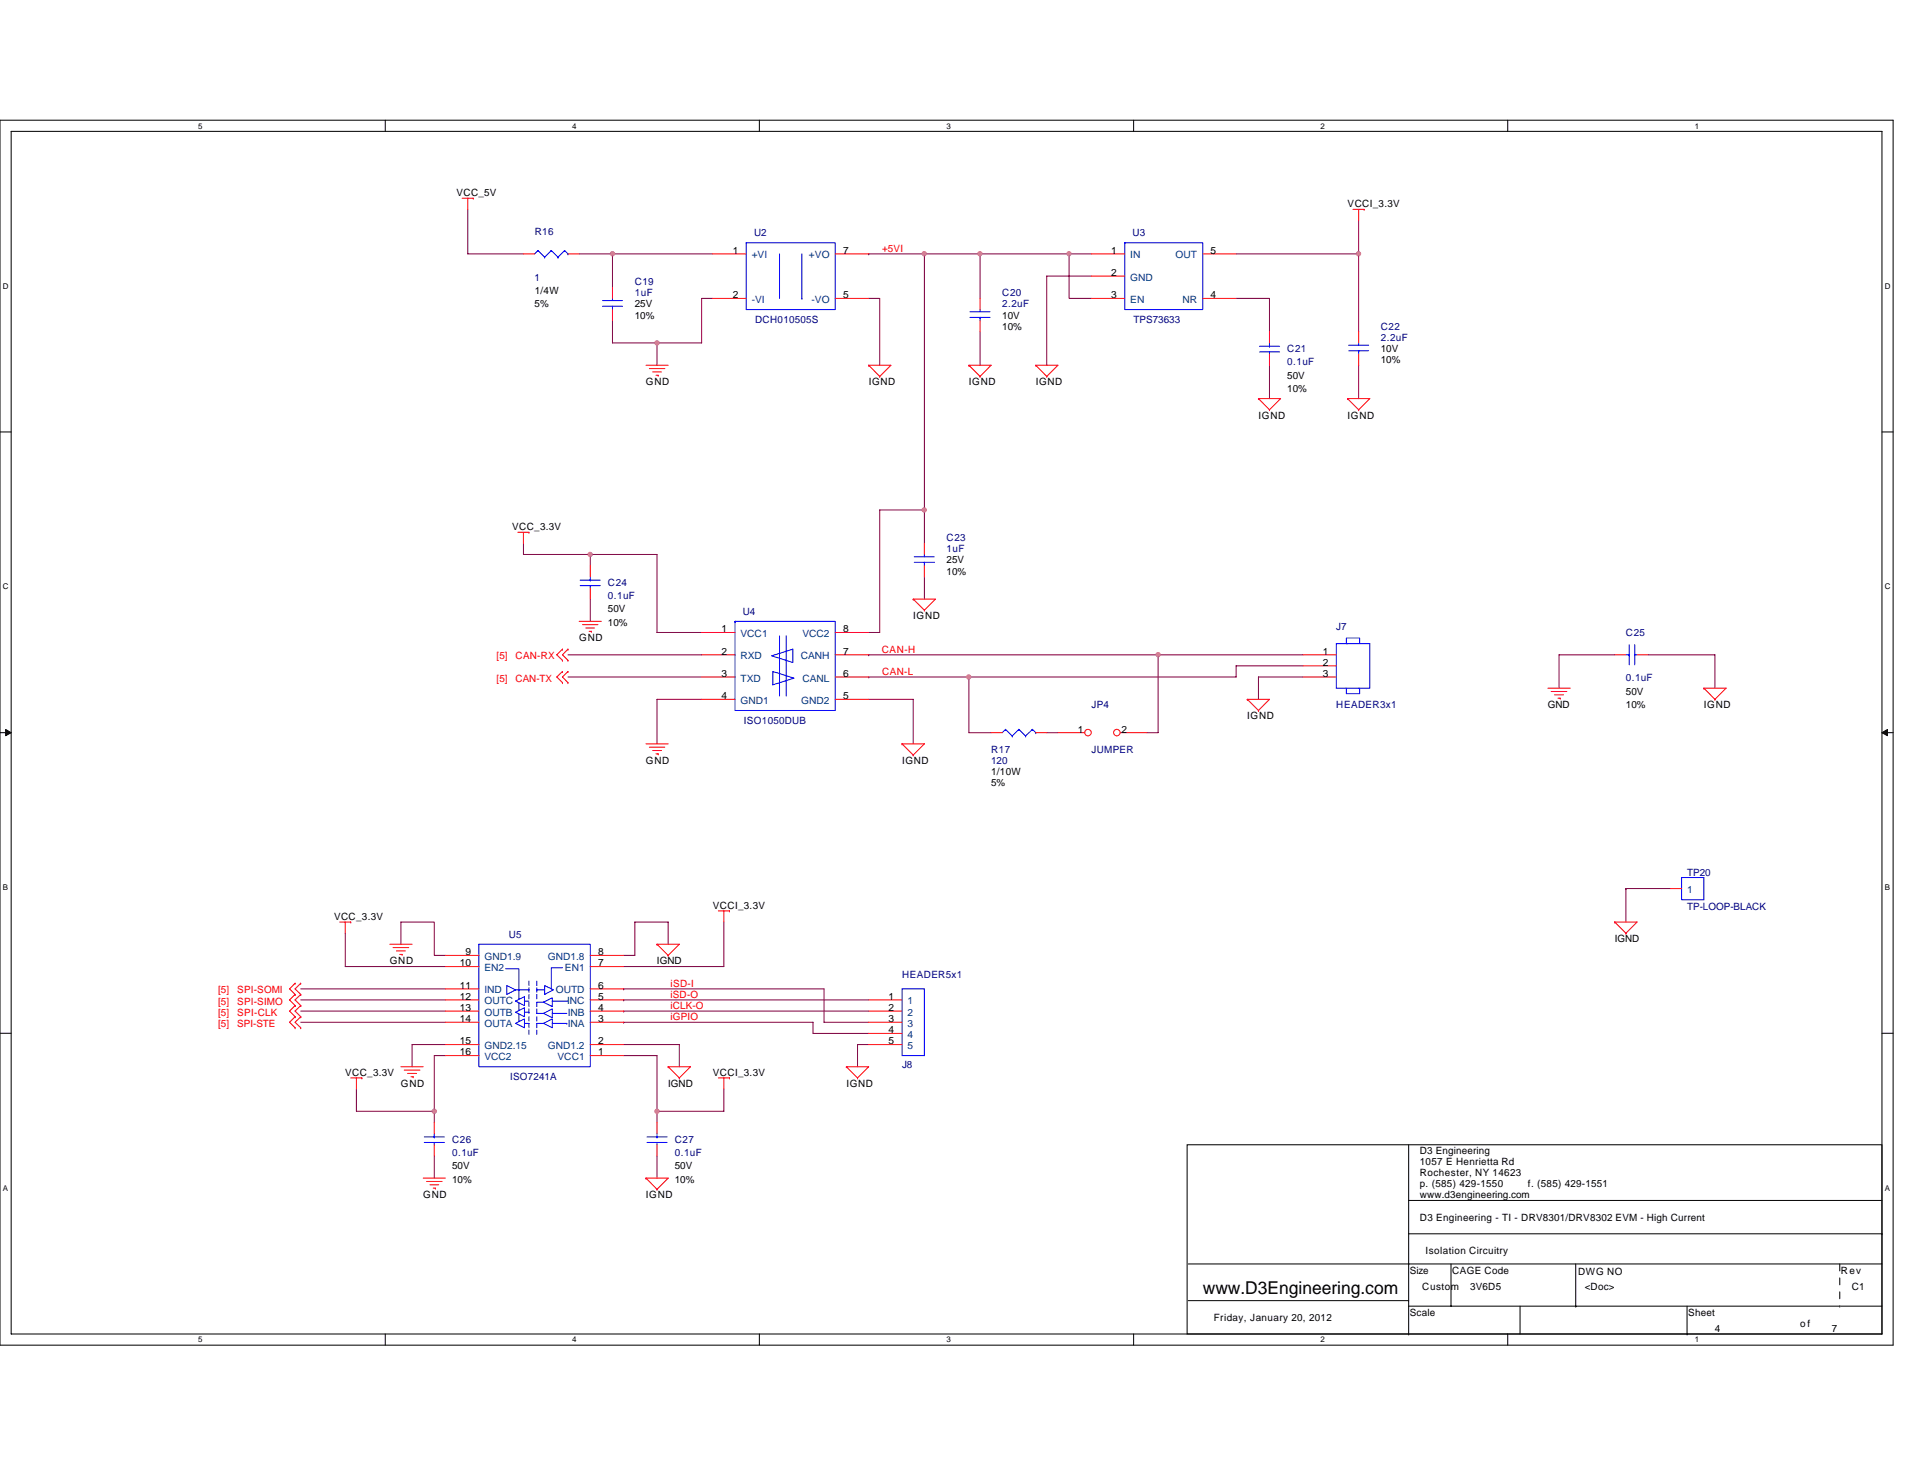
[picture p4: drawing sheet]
<svg xmlns="http://www.w3.org/2000/svg" width="279mm" height="216mm" viewBox="0 0 279 216" stroke-linecap="round" stroke-linejoin="round" font-family="sans-serif">
<path d="M0 17.5h276.4v178.9h-276.4zM1.6 19.2h273.1v175.5h-273.1z" fill="none" stroke="#000" stroke-width=".15"/>
<g fill="#fff">
<path d="M28.9 17.7h.7v1.3h-.7z"/>
<path d="M28.9 194.9h.7v1.3h-.7z"/>
</g>
<path d="M56.2 17.5v1.7M56.2 194.7v1.7" fill="none" stroke="#000" stroke-width=".15"/>
<g fill="#fff">
<path d="M83.5 17.7h.7v1.3h-.7z"/>
<path d="M83.5 194.9h.7v1.3h-.7z"/>
</g>
<path d="M110.8 17.5v1.7M110.8 194.7v1.7" fill="none" stroke="#000" stroke-width=".15"/>
<g fill="#fff">
<path d="M138.2 17.7h.6v1.3h-.6z"/>
<path d="M138.2 194.9h.6v1.3h-.6z"/>
</g>
<path d="M165.5 17.5v1.7M165.5 194.7v1.7" fill="none" stroke="#000" stroke-width=".15"/>
<g fill="#fff">
<path d="M192.8 17.7h.6v1.3h-.6z"/>
<path d="M192.8 194.9h.6v1.3h-.6z"/>
</g>
<path d="M220.1 17.5v1.7M220.1 194.7v1.7" fill="none" stroke="#000" stroke-width=".15"/>
<g fill="#fff">
<path d="M247.4 17.7h.6v1.3h-.6z"/>
<path d="M247.4 194.9h.6v1.3h-.6z"/>
<path d="M.4 41.1h.8v1.3h-.8z"/>
<path d="M275.1 41.1h.9v1.3h-.9z"/>
<path d="M.4 85h.8v1.3h-.8z"/>
<path d="M275.1 85h.9v1.3h-.9z"/>
</g>
<path d="M0 63.1h1.6M274.7 63.1h1.7" fill="none" stroke="#000" stroke-width=".15"/>
<g fill="#fff">
<path d="M.4 128.9h.8v1.3h-.8z"/>
<path d="M275.1 128.9h.8v1.3h-.8z"/>
</g>
<path d="M0 107h1.6M274.7 107h1.7" fill="none" stroke="#000" stroke-width=".15"/>
<path d="M.8 106.5l.8 .5-.8 .4zM274.7 107l.8-.5v.9z" fill="#000" stroke="#000" stroke-width=".15"/>
<g fill="#fff">
<path d="M.4 172.8h.8v1.3h-.8z"/>
<path d="M275.1 172.8h.8v1.3h-.8z"/>
</g>
<g fill="none" stroke="#000" stroke-width=".15">
<path d="M0 150.8h1.6M274.7 150.8h1.7M173.3 167.1h101.4v27.6h-101.4zM205.6 175.2h69.1M205.6 167.1v27.6M173.5 189.9h32.1M173.5 184.5h101.2M205.6 190.7h69.1M205.6 194.7h.1M205.6 180.1h69.1M211.8 184.5v6.2M221.9 190.7v4"/>
<path d="M230 190.7h.1M230 184.5v6.2M246.3 194.7h.1M246.3 190.7v4M274.7 180.1h.1"/>
</g>
<g fill="none" stroke="#800040" stroke-width=".15">
<path d="M68.3 30.6v6.5h8.1M84.5 37.1h4.9M89.4 37.1h14.6M89.4 37.1v4.8M126.8 37.1h8.1v37.3M126.8 37.1h.1M134.9 37.1h8.2M143.1 37.1h13M143.1 37.1v6.5M156.1 37.1h3.2M156.1 37.1v6.5h3.2M180.4 37.1h17.9"/>
<path d="M198.3 32.2v4.9M198.3 37.1v11.3M89.4 46.8v3.3h6.5v3.2M104 43.6h-1.6v6.5h-6.5M126.8 43.6h1.6v9.7M143.1 48.4v4.9M159.3 40.3h-6.5v13M180.4 43.6h4.9v4.8M185.3 53.3v4.9M198.3 53.3v4.9M76.4 79.3v1.6h9.8M134.9 74.4h-6.5v17.9h-1.6"/>
<path d="M134.9 74.4v4.9M82.9 95.6h19.5M82.9 98.8h19.5M86.2 80.9h9.7v11.4h6.5M86.2 87.5v3.2M86.2 80.9v1.7M126.8 98.8h14.6v8.2h3.3M126.8 98.8h.1M126.8 95.6h.1M126.8 95.6h42.3M134.9 84.2v3.3M169.1 95.6h21.1"/>
<path d="M169.1 95.6v11.4h-1.7M190.2 98.8h-6.5v3.3M190.2 97.2h-9.8v1.6h-39M235.7 95.6h-8.1v4.9M240.6 95.6h9.7v4.9M102.4 102.1h-6.5v6.5M126.8 102.1h6.5v6.5M152.8 107h1.6M50.4 136.2v4.9h14.6M58.5 137.8v-3.2h4.9v4.9h1.6M97.5 137.8v-3.2h-4.8v4.9h-1.7M105.7 134.6v6.5h-14.7"/>
<path d="M237.3 129.7h6.5M237.3 129.7h.1M237.3 129.7v4.9M43.9 144.4h21.1M43.9 146h21.1M43.9 147.6h21.1M43.9 149.2h21.1M52 159v3.2h11.4M65 152.5h-4.8v3.2M65 154.1h-1.6v8.1M91 154.1h4.9v8.1M91 152.5h8.2v3.2"/>
<path d="M91 146h.1M91 147.6h.1M91 149.2h27.7v1.7h8.1M91 144.4h.1M91 144.4h29.3v4.8h6.5M91 149.2h.1M91 146h35.8M91 147.6h35.8M105.7 159v3.2h-9.8M126.8 152.5h-1.6v3.2M63.4 162.2v1.7M63.4 168.7v3.3"/>
<path d="M95.9 162.2v1.7M95.9 168.7v3.3"/>
</g>
<g fill="none" stroke="#f00" stroke-width=".15">
<path d="M67.5 28.9h1.6M68.3 28.9v1.7M69.1 28.9h.1M197.5 30.6h1.6M198.3 30.6v1.6M199.1 30.6h.1M94.3 53.3h3.2M94.8 53.8h2.2M95.3 54.3h1.3M95.8 54.8h.3M96.1 54.8h.1M126.8 53.3h3.2l-1.6 1.6"/>
<path d="M126.8 53.3h.1M126.8 53.3l1.6 1.6M128.4 54.9h.1M141.4 53.3h3.3l-1.6 1.6M141.4 53.3h.1M141.4 53.3l1.7 1.6M143.1 54.9h.1M151.2 53.3h3.2l-1.6 1.6M151.2 53.3h.1M151.2 53.3l1.6 1.6M152.8 54.9h.1M183.7 58.2h3.2l-1.6 1.6"/>
<path d="M183.7 58.2h.1M183.7 58.2l1.6 1.6M185.3 59.8h.1M185.3 48.4v1.7M185.3 51.7v1.6M196.7 58.2h3.3l-1.7 1.6M196.7 58.2h.1M196.7 58.2l1.6 1.6M198.3 59.8h.1M75.6 77.7h1.6M76.4 77.7v1.6M77.2 77.7h.1"/>
<path d="M82.1 94.8h.1M82.1 96.4h.1M82.1 98h.1M82.1 99.7h.1M82.1 94.8l-.8 .8 .8 .8M82.1 98l-.8 .8 .8 .9M82.9 94.8h.1M82.9 96.4h.1M82.9 98h.1M82.9 99.7h.1M82.9 94.8l-.8 .8 .8 .8M82.9 98l-.8 .8 .8 .9"/>
<path d="M84.5 90.7h3.3M85 91.2h2.3M85.5 91.7h1.3M86 92.2h.3M86.3 92.2h.1M102.4 95.6h4.9M102.4 92.3h4.9M102.4 98.8h4.9M121.9 95.6h4.9M121.9 92.3h4.9M121.9 98.8h4.9M133.3 87.5h3.2l-1.6 1.6"/>
<path d="M133.3 87.5h.1M133.3 87.5l1.6 1.6M134.9 89.1h.1M235.7 95.6h1.6M239 95.6h1.6M94.3 108.6h3.2M94.8 109.1h2.2M95.3 109.6h1.3M95.8 110h.3M96.1 110h.1M102.4 102.1h4.9M121.9 102.1h4.9"/>
<path d="M131.7 108.6h3.2l-1.6 1.6M131.7 108.6h.1M131.7 108.6l1.6 1.6M133.3 110.2h.1M182.1 102.1h3.2l-1.6 1.6M182.1 102.1h.1M182.1 102.1l1.6 1.6M183.7 103.7h.1M226 100.5h3.2M226.4 100.9h2.3M226.9 101.4h1.3M227.4 101.9h.4"/>
<path d="M227.8 101.9h.1M248.7 100.5h3.3l-1.7 1.6M248.7 100.5h.1M248.7 100.5l1.6 1.6M250.3 102.1h.1M49.6 134.6h1.6M50.4 134.6v1.6M51.2 134.6h.1M56.9 137.8h3.3M57.4 138.3h2.3M57.9 138.8h1.3M58.4 139.3h.3"/>
<path d="M58.7 139.3h.1M65 139.5h4.9M86.2 139.5h4.8M95.9 137.8h3.3l-1.7 1.7M95.9 137.8h.1M95.9 137.8l1.6 1.7M97.5 139.5h.1M104.9 133h1.6M105.7 133v1.6M106.5 133h.1M235.7 134.6h3.3l-1.7 1.6M235.7 134.6h.1"/>
<path d="M235.7 134.6l1.6 1.6M237.3 136.2h.1M43.1 143.5h.1M43.1 145.2h.1M43.1 146.8h.1M43.1 148.4h.1M43.1 150h.1M43.1 143.5l-.8 .9 .8 .8M43.1 145.2l-.8 .8 .8 .8M43.1 146.8l-.8 .8 .8 .8M43.1 148.4l-.8 .8 .8 .8M43.9 143.5h.1"/>
<path d="M43.9 145.2h.1M43.9 146.8h.1M43.9 148.4h.1M43.9 150h.1M43.9 143.5l-.8 .9 .8 .8M43.9 145.2l-.8 .8 .8 .8M43.9 146.8l-.8 .8 .8 .8M43.9 148.4l-.8 .8 .8 .8M51.2 157.4h1.6M52 157.4v1.6M52.8 157.4h.1M58.5 155.7h3.3"/>
<path d="M59 156.2h2.3M59.5 156.7h1.3M60 157.2h.3M60.3 157.2h.1M65 146h4.9M65 147.6h4.9M65 149.2h4.9M65 152.5h4.9M65 154.1h4.9M65 144.4h4.9M65 141.1h4.9M86.2 146h4.8"/>
<path d="M86.2 147.6h4.8M86.2 149.2h4.8M86.2 152.5h4.8M86.2 154.1h4.8M86.2 144.4h4.8M86.2 141.1h4.8M97.5 155.7h3.3l-1.6 1.7M97.5 155.7h.1M97.5 155.7l1.7 1.7M99.2 157.4h.1M104.9 157.4h1.6M105.7 157.4v1.6"/>
<path d="M106.5 157.4h.1M123.5 155.7h3.3l-1.6 1.7M123.5 155.7h.1M123.5 155.7l1.7 1.7M125.2 157.4h.1M126.8 146h4.9M126.8 147.6h4.9M126.8 149.2h4.9M126.8 150.9h4.9M126.8 152.5h4.9M61.8 172h3.2M62.3 172.5h2.2"/>
<path d="M62.8 173h1.3M63.2 173.4h.4M63.4 163.9v1.6M63.4 167.1v1.6M63.6 173.4h.1M94.3 172h3.2l-1.6 1.6M94.3 172h.1M94.3 172l1.6 1.6M95.9 173.6h.1M95.9 163.9v1.6M95.9 167.1v1.6"/>
</g>
<path d="M268.6 184.5v6.2M268.6 190.7h.1" fill="none" stroke="#fff" stroke-width=".15" stroke-dasharray="1 1 1 1 1 1 1 1"/>
<path d="M268.6 184.5v6.2M268.6 190.7h.1" fill="none" stroke="#000" stroke-width=".15" stroke-dasharray="1 1 1 1 1 1 1 1"/>
<g fill="none" stroke="#00f" stroke-width=".15">
<path d="M183.9 50.5h2.9M183.9 51.4h2.9M185.3 51.4v.3M185.3 50.5h.1M185.3 50.1v.4M107.3 90.7h14.6v13h-14.6zM107.3 90.7h.1M112.6 95.7l3.1-.9v1.9zM112.8 98l3.1 1-3.1 1zM113.8 92.8v8.8M114.8 92.8v8.8M237.3 95.6h.5"/>
<path d="M237.8 94.1v2.9M237.8 95.6h.1M238.6 95.6h.4M238.6 94.1v2.9M69.9 137.8h16.3v17.9h-16.3zM73.8 141.4h2v4.4M74 143.9l1.3 .6-1.3 .7zM75.3 146.1l1.3-.6v1.3zM75.3 147.8l1.3-.7v1.3zM75.3 149.4l1.3-.7v1.3zM75.3 144.5h1.9M75.8 146.5v.9"/>
<path d="M75.8 148.1v1M76.6 149.4h.6v.6M76.6 146.1h.6M76.6 147.8h.6M77.2 150.4v.6M77.2 143.2v.7M77.2 144.2v.6M77.2 145.2v.6M77.2 146.3v.6M77.2 147.3v.6M77.2 148.4v.7M78.4 143.2v.7"/>
<path d="M78.4 144.2v.6M78.4 145.2v.6M78.4 147.3v.6h.9M78.4 148.4v.7M78.4 150.4v.6M78.4 144.5h1.1M79.3 147.9l1.3-.6v1.3zM79.3 149.4l1.3-.7v1.3zM79.3 146.3l1.3-.7v1.3zM79.3 146.3h-.9v.6M79.3 149.4h-.9v.6M79.5 143.9l1.3 .6-1.3 .7z"/>
<path d="M80.6 146.1h2.3M80.6 147.9h2.1M80.6 149.4h2.1M82.1 141.3h-1.6v3.1M82.7 149.4h.1M131.7 144.4h3.2v9.7h-3.2zM61.9 166h3M61.9 166.8h3M63.4 166.8v.3M63.4 166h.1M63.4 165.5v.5M94.4 166h3"/>
<path d="M94.4 166.8h3M95.9 166.8v.3M95.9 166h.1M95.9 165.5v.5"/>
</g>
<circle cx="158.8" cy="106.9" r=".48" fill="#fff" stroke="#f00" stroke-width=".15"/>
<path d="M154.4 107h3.9" fill="none" stroke="#f00" stroke-width=".15"/>
<circle cx="163" cy="106.9" r=".48" fill="#fff" stroke="#f00" stroke-width=".15"/>
<g fill="none" stroke="#f00" stroke-width=".15">
<path d="M76.4 37.1h1.6M82.9 37.1h1.6M104 37.1h4.9M121.9 37.1h4.9M159.3 37.1h4.9M175.6 37.1h4.8M89.4 41.9v1.7M89.4 45.2v1.6M104 43.6h4.9M121.9 43.6h4.9M143.1 43.6v1.6M143.1 46.8v1.6"/>
<path d="M159.3 40.3h4.9M159.3 43.6h4.9M175.6 43.6h4.8M198.3 48.4v1.7M198.3 51.7v1.6M134.9 79.3v1.6M86.2 82.6v1.6M86.2 85.8v1.7M134.9 82.6v1.6M190.2 95.6h4.9M190.2 97.2h4.9M190.2 98.8h4.9"/>
<path d="M144.7 107h1.6M151.2 107h1.6M163.5 107h3.9M243.8 129.7h1.7"/>
</g>
<g fill="none" stroke="#00f" stroke-width=".15">
<path d="M78.5 36.6h.1M78.5 36.6l-.5 .5M78.5 36.6l1 .9M79.5 37.5h.1M80.5 36.6h.1M80.5 36.6l-1 .9M80.5 36.6l.9 .9M81.4 37.5h.1M82.4 36.6h.1M82.4 36.6l-1 .9M82.4 36.6l.5 .5M82.9 37.1h.1"/>
<path d="M108.9 35.4h13v9.8h-13zM113.8 37.1v6.5M117.1 37.1v6.5M164.2 35.4h11.4v9.8h-11.4zM164.2 35.4h.1M87.9 44.7h3M87.9 43.9h3M89.4 43.6v.3M89.4 44.7h.1M89.4 44.7v.5M117.1 43.6h.1M141.6 46.3h2.9"/>
<path d="M141.6 45.5h2.9M143.1 45.2v.3M143.1 46.3h.1M143.1 46.3v.5M196.9 51.2h2.9M196.9 50.4h2.9M198.3 50.1v.3M198.3 51.2h.1M198.3 51.2v.5M84.7 84.7h2.9M84.7 85.5h2.9M86.2 85.5v.3"/>
<path d="M86.2 84.7h.1M86.2 84.2v.5M133.5 82.1h2.9M133.5 81.3h2.9M134.9 80.9v.4M134.9 82.1h.1M134.9 82.1v.5M195.1 94h4.9v6.5h-4.9zM196.7 94h-.2v-.9h2v.9M146.8 106.5h.1M146.8 106.5l-.5 .5M146.8 106.5l1 .9"/>
<path d="M147.8 107.4h.1M148.7 106.5h.1M148.7 106.5l-.9 .9M148.7 106.5l1 .9M149.7 107.4h.1M150.7 106.5h.1M150.7 106.5l-1 .9M150.7 106.5l.5 .5M151.2 107h.1M196.5 100.5v.8h2v-.8h-.2M245.5 128.1h3.2v3.2h-3.2z"/>
</g>
<g fill="#f0f" stroke="#f0f" stroke-width=".15">
<circle cx="89.4" cy="37" r=".32"/>
<circle cx="95.9" cy="50.1" r=".32"/>
<circle cx="143" cy="37" r=".32"/>
<circle cx="156" cy="37" r=".32"/>
<circle cx="198.3" cy="37" r=".32"/>
<circle cx="134.9" cy="74.4" r=".32"/>
<circle cx="86.1" cy="80.9" r=".32"/>
<circle cx="169.1" cy="95.6" r=".32"/>
<circle cx="63.4" cy="162.2" r=".32"/>
<circle cx="95.9" cy="162.2" r=".32"/>
<circle cx="141.4" cy="98.8" r=".32"/>
<circle cx="134.9" cy="37" r=".32"/>
</g>
<text font-size="2.6" x="175.6" y="188.9">www.D3Engineering.com</text>
<g font-size="1.5">
<text x="66.7" y="28.6">VCC_5V</text>
<text x="196.7" y="30.2">VCCI_3.3V</text>
<text x="107" y="37">1</text>
<text x="123.1" y="37">7</text>
<text x="162.2" y="37">1</text>
<text x="162.2" y="40.3">2</text>
<text x="176.7" y="37">5</text>
<text x="78" y="44.9">5%</text>
<text x="78.1" y="42.9">1/4W</text>
<text x="92.7" y="44.9">25V</text>
<text x="92.7" y="46.5">10%</text>
<text x="107" y="43.5">2</text>
<text x="123.1" y="43.5">5</text>
<text x="146.3" y="46.5">10V</text>
<text x="162.2" y="43.5">3</text>
<text x="176.7" y="43.5">4</text>
<text x="146.3" y="48.1">10%</text>
<text x="201.6" y="51.4">10V</text>
<text x="201.6" y="53">10%</text>
<text x="94.3" y="56.3">GND</text>
<text x="126.8" y="56.3">IGND</text>
<text x="141.4" y="56.3">IGND</text>
<text x="151.2" y="56.3">IGND</text>
<text x="187.9" y="55.3">50V</text>
<text x="187.9" y="57.2">10%</text>
<text x="183.7" y="61.1">IGND</text>
<text x="196.7" y="61.1">IGND</text>
<text x="74.8" y="77.4">VCC_3.3V</text>
<text x="138.2" y="82.3">25V</text>
<text x="138.2" y="83.9">10%</text>
<text x="88.8" y="89.4">50V</text>
<text x="84.5" y="93.6">GND</text>
<text x="88.8" y="91.4">10%</text>
<text x="105.3" y="92.3">1</text>
<text x="105.3" y="95.6">2</text>
<text x="123.1" y="95.6">7</text>
<text x="123.1" y="92.3">8</text>
<text x="133.3" y="90.4">IGND</text>
<text x="193.1" y="95.6">1</text>
<text x="105.3" y="98.8">3</text>
<text x="123.1" y="98.8">6</text>
<text x="193.1" y="97.2">2</text>
<text x="193.1" y="98.8">3</text>
<text x="237.3" y="101.5">50V</text>
<text x="105.3" y="102.1">4</text>
<text x="123.1" y="102.1">5</text>
<text x="157.4" y="106.9">1</text>
<text x="163.7" y="106.9">2</text>
<text x="182.1" y="105">IGND</text>
<text x="226" y="103.4">GND</text>
<text x="237.3" y="103.4">10%</text>
<text x="248.7" y="103.4">IGND</text>
<text x="94.3" y="111.5">GND</text>
<text x="131.7" y="111.5">IGND</text>
<text x="144.7" y="113.2">1/10W</text>
<text x="144.7" y="114.8">5%</text>
<text x="48.8" y="134.3">VCC_3.3V</text>
<text x="104" y="132.7">VCCI_3.3V</text>
<text x="235.7" y="137.5">IGND</text>
<text x="56.9" y="140.8">GND</text>
<text x="67.1" y="141.1">10</text>
<text x="67.9" y="139.4">9</text>
<text x="87.3" y="141.1">7</text>
<text x="87.3" y="139.4">8</text>
<text x="95.9" y="140.8">IGND</text>
<text x="67.1" y="144.3">11</text>
<text x="67.1" y="145.9">12</text>
<text x="67.1" y="147.6">13</text>
<text x="67.1" y="149.2">14</text>
<text x="87.3" y="144.3">6</text>
<text x="87.3" y="149.2">3</text>
<text x="87.3" y="147.6">4</text>
<text x="87.3" y="145.9">5</text>
<text x="129.7" y="145.9">1</text>
<text x="129.7" y="147.6">2</text>
<text x="129.7" y="149.2">3</text>
<text x="67.1" y="152.5">15</text>
<text x="67.1" y="154.1">16</text>
<text x="87.3" y="152.5">2</text>
<text x="87.3" y="154.1">1</text>
<text x="129.7" y="150.8">4</text>
<text x="129.7" y="152.5">5</text>
<text x="50.4" y="157">VCC_3.3V</text>
<text x="58.5" y="158.7">GND</text>
<text x="97.5" y="158.7">IGND</text>
<text x="104" y="157">VCCI_3.3V</text>
<text x="123.5" y="158.7">IGND</text>
<text x="66" y="170.7">50V</text>
<text x="66" y="172.6">10%</text>
<text x="98.5" y="170.7">50V</text>
<text x="98.5" y="172.6">10%</text>
<text x="207.3" y="168.4">D3 Engineering</text>
<text x="207.3" y="170.1">1057 E Henrietta Rd</text>
<text x="207.3" y="171.7">Rochester, NY 14623</text>
<text x="207.3" y="173.3">p. (585) 429-1550</text>
<text x="223" y="173.3">f. (585) 429-1551</text>
<text x="61.8" y="174.9">GND</text>
<text x="94.3" y="174.9">IGND</text>
<text x="207.3" y="174.9">www.d3engineering.com</text>
<text x="207.3" y="178.2">D3 Engineering - TI - DRV8301/DRV8302 EVM - High Current</text>
<text x="205.8" y="186">Size</text>
<text x="208.1" y="183">Isolation Circuitry</text>
<text x="212" y="186">CAGE Code</text>
<text x="268.7" y="186">R ev</text>
<text x="207.6" y="188.3">Custom</text>
<text x="214.6" y="188.3">3V6D5</text>
<text x="230.4" y="186.1">DWG NO</text>
<text x="231.3" y="188.3">&lt;Doc&gt;</text>
<text x="270.3" y="188.3">C1</text>
<text x="177.2" y="192.8">Friday, January 20, 2012</text>
<text x="205.8" y="192.2">Scale</text>
<text x="246.4" y="192.2">Sheet</text>
<text x="250.3" y="194.4">4</text>
<text x="262.8" y="193.8">of</text>
<text x="267.4" y="194.4">7</text>
</g>
<g font-size="1.5" fill="#000080">
<text x="78.1" y="34.3">R16</text>
<text x="110.1" y="34.5">U2</text>
<text x="165.3" y="34.5">U3</text>
<text x="78" y="41">1</text>
<text x="92.7" y="41.6">C19</text>
<text x="92.7" y="43.2">1uF</text>
<text x="110.2" y="47.2">DCH010505S</text>
<text x="146.3" y="43.2">C20</text>
<text x="146.3" y="44.9">2.2uF</text>
<text x="165.5" y="47.2">TPS73633</text>
<text x="187.9" y="51.4">C21</text>
<text x="187.9" y="53.3">0.1uF</text>
<text x="201.6" y="48.1">C22</text>
<text x="201.6" y="49.7">2.2uF</text>
<text x="138.2" y="79">C23</text>
<text x="138.2" y="80.6">1uF</text>
<text x="88.8" y="85.5">C24</text>
<text x="88.8" y="87.5">0.1uF</text>
<text x="108.4" y="89.7">U4</text>
<text x="195.1" y="92">J7</text>
<text x="237.3" y="92.8">C25</text>
<text x="237.3" y="99.5">0.1uF</text>
<text x="108.6" y="105.7">ISO1050DUB</text>
<text x="159.3" y="103.4">JP4</text>
<text x="195.1" y="103.4">HEADER3x1</text>
<text x="144.7" y="109.9">R17</text>
<text x="144.7" y="111.5">120</text>
<text x="159.3" y="109.9">JUMPER</text>
<text x="246.3" y="127.9">TP20</text>
<text x="74.3" y="136.9">U5</text>
<text x="246.3" y="132.8">TP-LOOP-BLACK</text>
<text x="131.7" y="142.7">HEADER5x1</text>
<text x="131.7" y="155.9">J8</text>
<text x="74.5" y="157.7">ISO7241A</text>
<text x="66" y="166.8">C26</text>
<text x="98.5" y="166.8">C27</text>
<text x="66" y="168.7">0.1uF</text>
<text x="98.5" y="168.7">0.1uF</text>
</g>
<g font-size="1.5" fill="#004080">
<text x="109.7" y="37.7">+VI</text>
<text x="118.1" y="37.7">+VO</text>
<text x="165" y="37.7">IN</text>
<text x="165" y="41">GND</text>
<text x="171.6" y="37.7">OUT</text>
<text x="109.7" y="44.2">-VI</text>
<text x="118.5" y="44.2">-VO</text>
<text x="165" y="44.2">EN</text>
<text x="172.6" y="44.2">NR</text>
<text x="108.1" y="93">VCC1</text>
<text x="117.1" y="93">VCC2</text>
<text x="108.1" y="96.2">RXD</text>
<text x="108.1" y="99.5">TXD</text>
<text x="116.9" y="96.2">CANH</text>
<text x="117.1" y="99.5">CANL</text>
<text x="108.1" y="102.7">GND1</text>
<text x="117" y="102.7">GND2</text>
<text x="246.3" y="130.4">1</text>
<text x="70.7" y="140.1">GND1.9</text>
<text x="70.7" y="141.8">EN2</text>
<text x="80" y="140.1">GND1.8</text>
<text x="82.5" y="141.8">EN1</text>
<text x="70.7" y="145">IND</text>
<text x="70.7" y="146.6">OUTC</text>
<text x="70.7" y="148.3">OUTB</text>
<text x="70.7" y="149.9">OUTA</text>
<text x="81.1" y="145">OUTD</text>
<text x="82.8" y="146.6">INC</text>
<text x="82.9" y="149.9">INA</text>
<text x="82.9" y="148.3">INB</text>
<text x="132.5" y="146.6">1</text>
<text x="132.5" y="148.3">2</text>
<text x="132.5" y="149.9">3</text>
<text x="70.7" y="153.1">GND2.15</text>
<text x="70.7" y="154.7">VCC2</text>
<text x="80" y="153.1">GND1.2</text>
<text x="81.4" y="154.7">VCC1</text>
<text x="132.5" y="151.5">4</text>
<text x="132.5" y="153.1">5</text>
</g>
<g font-size="1.5" fill="#f00">
<text x="128.8" y="36.7">+5VI</text>
<text x="128.7" y="95.3">CAN-H</text>
<text x="72.5" y="96.2">[5]</text>
<text x="72.5" y="99.5">[5]</text>
<text x="75.3" y="96.2">CAN-RX</text>
<text x="75.3" y="99.5">CAN-TX</text>
<text x="128.8" y="98.5">CAN-L</text>
<text x="31.9" y="145">[5]</text>
<text x="31.9" y="146.6">[5]</text>
<text x="31.9" y="148.3">[5]</text>
<text x="31.9" y="149.9">[5]</text>
<text x="34.6" y="145">SPI-SOMI</text>
<text x="34.6" y="146.6">SPI-SIMO</text>
<text x="34.6" y="148.3">SPI-CLK</text>
<text x="34.6" y="149.9">SPI-STE</text>
<text x="97.9" y="147.3">iCLK-O</text>
<text x="97.9" y="145.6">iSD-O</text>
<text x="97.9" y="148.9">iGPIO</text>
<text x="97.9" y="144">iSD-I</text>
</g>
<g font-size="1.2">
<text x="28.9" y="18.8">5</text>
<text x="83.5" y="18.8">4</text>
<text x="138.2" y="18.8">3</text>
<text x="192.8" y="18.8">2</text>
<text x="247.4" y="18.8">1</text>
<text x=".4" y="42.1">D</text>
<text x="275.1" y="42.1">D</text>
<text x=".4" y="86">C</text>
<text x="275.1" y="86">C</text>
<text x=".4" y="129.9">B</text>
<text x="275.1" y="129.9">B</text>
<text x=".4" y="173.8">A</text>
<text x="275.1" y="173.8">A</text>
<text x="28.9" y="196">5</text>
<text x="83.5" y="196">4</text>
<text x="138.2" y="196">3</text>
<text x="192.8" y="196">2</text>
<text x="247.4" y="196">1</text>
</g>
</svg>
